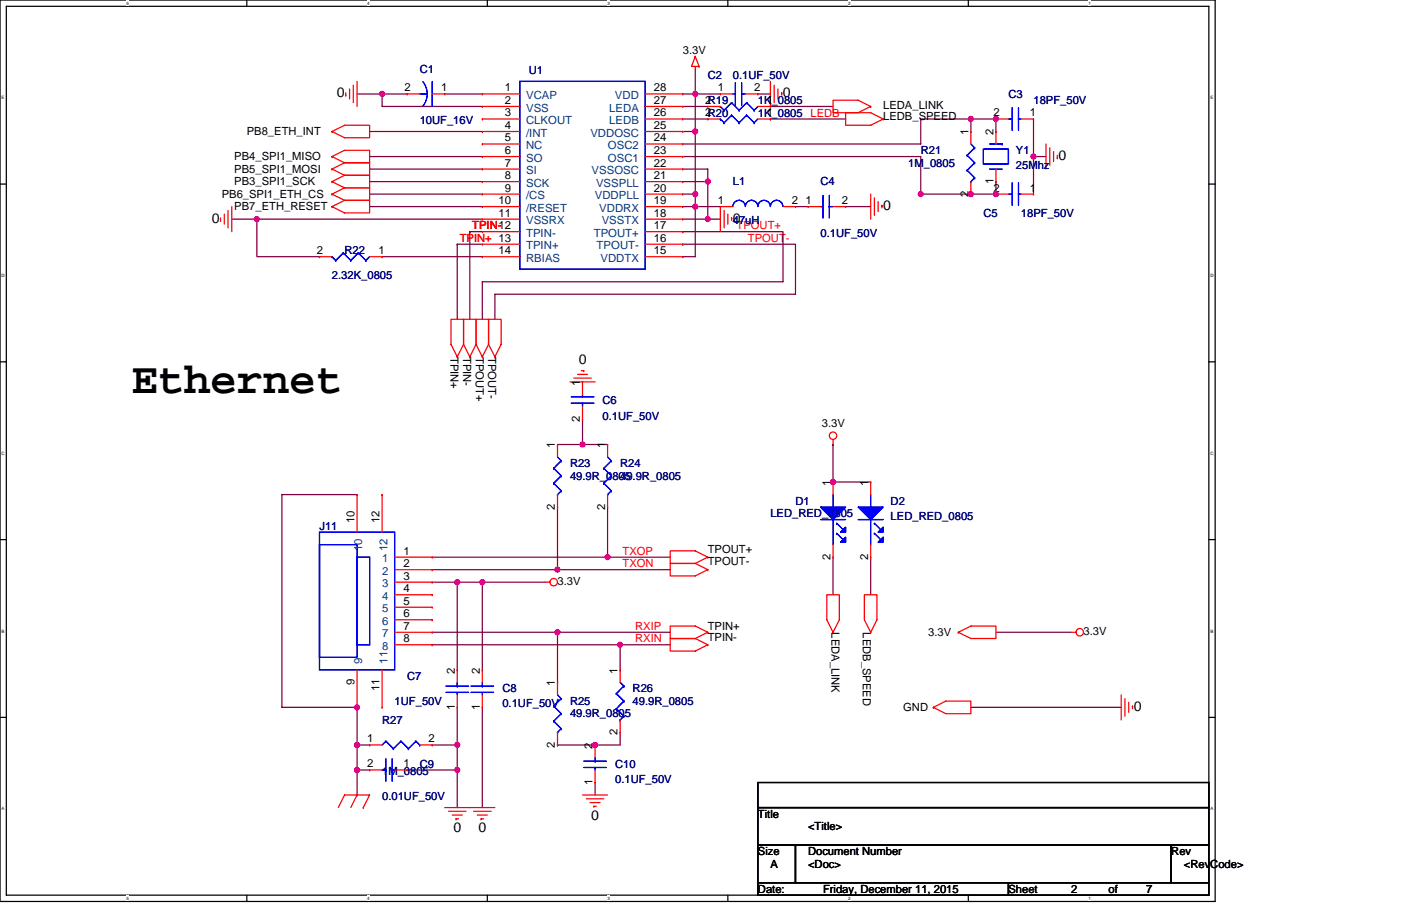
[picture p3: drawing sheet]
<svg xmlns="http://www.w3.org/2000/svg" width="432mm" height="279mm" viewBox="0 0 432 279" stroke-linecap="round" stroke-linejoin="round" font-family="sans-serif">
<path d="M0 0h374.5v278h-374.5zM1.9 1.9h370.7v274.2h-370.7z" fill="none" stroke="#000" stroke-width=".38"/>
<g fill="#fff">
<path d="M39 .2h.8v1.6h-.8z"/>
<path d="M39 276.3h.8v1.5h-.8z"/>
</g>
<path d="M76.1 0v1.9M76.1 276.1v1.9" fill="none" stroke="#000" stroke-width=".38"/>
<g fill="#fff">
<path d="M113.1 .2h.8v1.6h-.8z"/>
<path d="M113.1 276.3h.8v1.5h-.8z"/>
</g>
<path d="M150.2 0v1.9M150.2 276.1v1.9" fill="none" stroke="#000" stroke-width=".38"/>
<g fill="#fff">
<path d="M187.3 .2h.7v1.6h-.7z"/>
<path d="M187.3 276.3h.7v1.5h-.7z"/>
</g>
<path d="M224.3 0v1.9M224.3 276.1v1.9" fill="none" stroke="#000" stroke-width=".38"/>
<g fill="#fff">
<path d="M261.4 .2h.7v1.6h-.7z"/>
<path d="M261.4 276.3h.7v1.5h-.7z"/>
</g>
<path d="M298.4 0v1.9M298.4 276.1v1.9" fill="none" stroke="#000" stroke-width=".38"/>
<g fill="#fff">
<path d="M335.5 .2h.8v1.6h-.8z"/>
<path d="M335.5 276.3h.8v1.5h-.8z"/>
<path d="M.5 29.4h.9v1.5h-.9z"/>
<path d="M373.1 29.4h.9v1.5h-.9z"/>
<path d="M.5 84.2h1v1.5h-1z"/>
<path d="M373.1 84.2h1v1.5h-1z"/>
</g>
<path d="M0 56.8h1.9M372.6 56.8h1.9" fill="none" stroke="#000" stroke-width=".38"/>
<g fill="#fff">
<path d="M.5 139h1v1.5h-1z"/>
<path d="M373.1 139h1v1.5h-1z"/>
</g>
<path d="M0 111.6h1.9M372.6 111.6h1.9" fill="none" stroke="#000" stroke-width=".38"/>
<g fill="#fff">
<path d="M.5 193.8h.9v1.6h-.9z"/>
<path d="M373.1 193.8h.9v1.6h-.9z"/>
</g>
<path d="M0 166.4h1.9M372.6 166.4h1.9" fill="none" stroke="#000" stroke-width=".38"/>
<g fill="#fff">
<path d="M.5 248.6h.9v1.6h-.9z"/>
<path d="M373.1 248.6h.9v1.6h-.9z"/>
</g>
<path d="M0 221.2h1.9M372.6 221.2h1.9M233.6 241.3h139v7.7h-139zM233.6 249h139v11.6h-139zM233.6 260.6h11.6v11.6h-11.6zM233.6 272.2h77.2v3.9h-77.2zM245.2 260.6h115.8v11.6h-115.8zM310.8 272.2h61.8v3.9h-61.8zM361 260.6h11.6v11.6h-11.6z" fill="none" stroke="#000" stroke-width=".38"/>
<g fill="none" stroke="#800040" stroke-width=".38">
<path d="M110 29h7.8M117.8 29h.1M117.8 29v3.8h30.9M117.8 29h7.7M137.1 29h11.6M210.4 29h3.9M210.4 32.8h7.7M210.4 36.7h7.7M214.3 21.3v7.7M214.3 29h.1M214.3 29h7.7M214.3 29v30.9"/>
<path d="M233.6 29h3.8M237.4 36.7h.1M237.4 32.8h19.4M237.4 36.7h23.2M299.2 36.7h.1M299.2 36.7h7.8v3.9M299.2 36.7h-15.4v7.7h-73.4M299.2 36.7v3.9M318.5 36.7v11.6M113.9 40.6h34.8M113.9 48.3h34.8M113.9 52.1h34.8"/>
<path d="M113.9 56h34.8M113.9 59.9h34.8M210.4 48.3h73.4v11.6M210.4 40.6h3.9M210.4 59.9h3.9M210.4 52.1h7.7v3.9M210.4 56h7.7M214.3 40.6h.1M214.3 59.9v3.8M218.1 56h.1M218.1 56v11.6M283.8 59.9h.1"/>
<path d="M299.2 59.9h.1M307 56h.1M307 56v3.9h-23.2M318.5 48.3h3.9M318.5 48.3h.1M318.5 48.3v11.6M71.4 67.6h7.8M79.2 67.6h69.5M79.2 67.6v11.6h19.3M79.2 67.6h.1M113.9 63.7h34.8M117.8 79.2h30.9"/>
<path d="M140.9 75.3h.1M140.9 75.3v23.2M140.9 75.3h7.8M144.8 71.4h.1M144.8 71.4v27.1M144.8 71.4h3.9M210.4 67.6h7.7M210.4 75.3h34.8v15.4h-92.7v7.8M210.4 75.3h.1M210.4 71.4h30.9v15.5h-92.6v11.6M210.4 71.4h.1M210.4 63.7h3.9"/>
<path d="M214.3 63.7v15.5h-3.9M214.3 63.7h.1M214.3 63.7h7.7M218.1 67.6h3.9M245.2 63.7h3.8M260.6 63.7h7.8M171.8 137.1h7.7M179.5 129.3v7.8M179.5 137.1h.1M179.5 137.1h7.8M256.8 137.1v11.6h11.6M256.8 137.1h.1"/>
<path d="M110 152.5h-23.1v65.6h23.1M171.8 156.4v19.3M187.3 156.4v15.4M133.2 179.5h7.7M133.2 175.7h38.6M133.2 171.8h54.1M140.9 179.5h.1M140.9 179.5h7.8M140.9 179.5v27.1M148.7 179.5h.1M148.7 179.5v27.1M148.7 179.5h19.3"/>
<path d="M171.8 175.7h.1M171.8 175.7h34.8M187.3 171.8h.1M187.3 171.8h19.3M256.8 171.8v11.6M268.4 171.8v11.6M133.2 198.8h57.9M133.2 195h38.6M171.8 195v15.4M171.8 195h.1M171.8 195h34.8M191.1 198.8v7.8"/>
<path d="M191.1 198.8h.1M191.1 198.8h15.5M307 195h23.1M110 218.1h.1M110 218.1v19.3M140.9 218.1v11.6M148.7 218.1v30.9M299.2 218.1h46.4M110 229.7h3.9M110 237.4v7.8M110 237.4h.1M110 229.7h.1"/>
<path d="M110 237.4h3.9M125.5 237.4h15.4M133.2 229.7h7.7M140.9 237.4h.1M140.9 229.7h.1M140.9 229.7v19.3M171.8 229.7h.1M183.4 229.7h.1M191.1 225.9v3.8h-19.3M183.4 241.3v3.9"/>
</g>
<g fill="#f0f" stroke="#f0f" stroke-width=".38">
<circle cx="148.7" cy="179.5" r=".76"/>
<circle cx="140.9" cy="179.5" r=".76"/>
<circle cx="110" cy="218.1" r=".76"/>
<circle cx="140.9" cy="237.4" r=".76"/>
<circle cx="306.9" cy="59.8" r=".76"/>
<circle cx="318.5" cy="48.3" r=".76"/>
<circle cx="299.2" cy="59.8" r=".76"/>
<circle cx="299.2" cy="36.7" r=".76"/>
<circle cx="117.8" cy="28.9" r=".76"/>
<circle cx="79.1" cy="67.6" r=".76"/>
<circle cx="214.3" cy="28.9" r=".76"/>
<circle cx="214.3" cy="40.5" r=".76"/>
<circle cx="306.9" cy="36.7" r=".76"/>
<circle cx="214.3" cy="59.8" r=".76"/>
<circle cx="218.1" cy="67.6" r=".76"/>
<circle cx="218.1" cy="56" r=".76"/>
<circle cx="214.3" cy="63.7" r=".76"/>
<circle cx="179.5" cy="137.1" r=".76"/>
<circle cx="187.3" cy="171.8" r=".76"/>
<circle cx="171.8" cy="175.7" r=".76"/>
<circle cx="191.1" cy="198.8" r=".76"/>
<circle cx="183.4" cy="229.7" r=".76"/>
<circle cx="171.8" cy="195" r=".76"/>
<circle cx="110" cy="237.4" r=".76"/>
<circle cx="110" cy="229.7" r=".76"/>
<circle cx="140.9" cy="229.7" r=".76"/>
<circle cx="256.8" cy="148.7" r=".76"/>
<circle cx="283.8" cy="59.8" r=".76"/>
</g>
<g fill="none" stroke="#f00" stroke-width=".38">
<path d="M214.3 17.4l-1.2 3.1h2.4M214.3 17.4h.1M214.3 17.4l1.2 3.1M106.6 29.4h.1M106.6 28.6v.8M107.7 27.4v3.1M108.9 26.3v5.4M110 25.1v7.7M125.5 29h.1M125.5 29h3.8M133.2 29h3.9M137.1 29h.1"/>
<path d="M148.7 29h.1M148.7 32.8h.1M148.7 36.7h.1M148.7 32.8h11.5M148.7 36.7h11.5M148.7 29h11.5M198.8 32.8h11.6M198.8 36.7h11.6M198.8 29h11.6M210.4 36.7h.1M210.4 32.8h.1M210.4 29h.1"/>
<path d="M214.3 20.5v.8M215.5 20.5h.1M218.1 32.8h.1M218.1 36.7h.1M218.1 32.8h3.9M218.1 36.7h3.9M222 29h.1M222 29h3.9M229.7 29h3.9M233.6 29h.1M233.6 32.8h3.8M233.6 36.7h3.8"/>
<path d="M237.4 25.1v7.7M237.4 32.8h.1M237.4 36.7h.1M238.6 26.3v5.4M239.8 27.4v3.1M240.9 28.6h.1M240.9 28.6v.8M256.8 30.9h7.7l3.9 1.9-3.9 2h-7.7zM260.6 34.8h7.8l3.8 1.9-3.8 1.9h-7.8zM268.4 32.8h.1M272.2 36.7h.1M307 36.7h.1"/>
<path d="M307 36.7h3.8M314.7 36.7h3.8M318.5 36.7h.1M102.3 59.9h.1M102.3 56h.1M102.3 52.1h.1M102.3 48.3l3.9-1.9h7.7v3.8h-7.7M102.3 48.3h.1M102.3 40.6l3.9-2h7.7v3.9h-7.7zM102.3 40.6h.1M102.3 59.9l3.9 1.9M102.3 56l3.9 1.9"/>
<path d="M102.3 52.1l3.9 2M102.3 48.3l3.9 1.9M106.2 57.9h7.7v3.9h-7.7M106.2 54.1h7.7v3.8h-7.7M106.2 50.2h7.7v3.9h-7.7M106.2 57.9l-3.9 2M106.2 54.1l-3.9 1.9M106.2 50.2l-3.9 1.9M148.7 40.6h.1M148.7 44.4h.1M148.7 48.3h.1M148.7 52.1h.1"/>
<path d="M148.7 56h.1M148.7 59.9h.1M148.7 40.6h11.5M148.7 44.4h11.5M148.7 48.3h11.5M148.7 52.1h11.5M148.7 56h11.5M148.7 59.9h11.5M198.8 40.6h11.6M198.8 44.4h11.6M198.8 48.3h11.6M198.8 52.1h11.6"/>
<path d="M198.8 56h11.6M198.8 59.9h11.6M210.4 59.9h.1M210.4 56h.1M210.4 52.1h.1M210.4 48.3h.1M210.4 44.4h.1M210.4 40.6h.1M268.4 59.9v7.7M299.2 40.6h.1M299.2 59.9h.1M299.2 40.6v3.8"/>
<path d="M299.2 56v3.9M307 56h.1M307 40.6h.1M307 59.9h.1M307 40.6v3.8M307 52.1v3.9M307 59.9h3.8M314.7 59.9h3.8M318.5 59.9h.1M322.4 44.4v7.7M323.6 45.6v5.4M324.7 46.7v3.1"/>
<path d="M325.9 48.7h.1M325.9 47.9v.8M68 68h.1M68 67.2v.8M69.1 66v3.1M70.3 64.9v5.4M71.4 63.7v7.7M98.5 79.2h.1M98.5 79.2h3.8M102.3 63.7h.1M106.2 61.8h7.7v3.9h-7.7l-3.9-2M106.2 61.8l-3.9 1.9"/>
<path d="M113.9 79.2h3.9M117.8 79.2h.1M148.7 63.7h.1M148.7 67.6h.1M148.7 71.4h.1M148.7 75.3h.1M148.7 79.2h.1M148.7 63.7h11.5M148.7 67.6h11.5M148.7 71.4h11.5M148.7 75.3h11.5M148.7 79.2h11.5"/>
<path d="M198.8 63.7h11.6M198.8 67.6h11.6M198.8 71.4h11.6M198.8 75.3h11.6M198.8 79.2h11.6M210.4 79.2h.1M210.4 75.3h.1M210.4 71.4h.1M210.4 67.6h.1M210.4 63.7h.1M222 63.7v7.7M222 63.7h.1"/>
<path d="M222 63.7h3.9M223.2 64.9v5.4M224.3 66v3.1M225.5 67.2h.1M225.5 67.2v.8M241.3 63.7h3.9M245.2 63.7h.1M249 63.7h.1M249 63.7h3.9M256.8 63.7h3.8M260.6 63.7h.1M269.5 61v5.4"/>
<path d="M270.7 62.2v3.1M271.8 63.3h.1M271.8 63.3v.8M140.9 110h.1M142.9 106.2v-7.7h3.8v7.7M142.9 106.2v-7.7h-3.9v7.7l1.9 3.8M142.9 106.2l1.9 3.8M142.9 106.2l-2 3.8M144.8 110h.1M146.7 106.2v-7.7h3.9v7.7M146.7 106.2l-1.9 3.8M146.7 106.2l2 3.8"/>
<path d="M148.7 110h.1M150.6 106.2v-7.7h3.9v7.7l-2 3.8M150.6 106.2l1.9 3.8M150.6 106.2l-1.9 3.8M152.5 110h.1M175.7 117.8h7.7M176.8 116.6h5.4M178 115.5h3.1M179.2 114.3h.7M179.5 117.8h.1M179.5 117.8v3.8M179.9 114.3h.1"/>
<path d="M171.8 137.1h.1M171.8 137.1v3.8M179.5 129.3h.1M179.5 125.5v3.8M187.3 137.1h.1M187.3 137.1v3.8M256.8 135.5v1.6M110 152.5h.1M110 152.5v11.6M117.8 152.5h.1M117.8 152.5v11.6M171.8 156.4h.1"/>
<path d="M171.8 152.5v3.9M187.3 156.4h.1M187.3 152.5v3.9M256.8 148.7h.1M256.8 148.7v3.8M268.4 148.7h.1M268.4 148.7v3.8M121.6 171.8h11.6M121.6 175.7h11.6M121.6 179.5h11.6M133.2 171.8h.1M133.2 175.7h.1"/>
<path d="M133.2 179.5h.1M168 179.5h1.5M214.3 173.8h-7.7v3.8h7.7l3.8-1.9M214.3 173.8l3.8 1.9M218.1 171.8l-3.8-1.9h-7.7v3.9h7.7M218.1 171.8h.1M218.1 175.7h.1M218.1 171.8l-3.8 2M256.8 171.8h.1M256.8 168v3.8M268.4 171.8h.1M268.4 168v3.8"/>
<path d="M121.6 183.4h11.6M121.6 187.3h11.6M121.6 191.1h11.6M121.6 195h11.6M121.6 198.8h11.6M133.2 183.4h.1M133.2 187.3h.1M133.2 191.1h.1M133.2 195h.1M133.2 198.8h.1M214.3 196.9h-7.7v3.9h7.7l3.8-2M214.3 196.9l3.8 1.9"/>
<path d="M218.1 195l-3.8-1.9h-7.7v3.8h7.7M218.1 195h.1M218.1 198.8h.1M218.1 195l-3.8 1.9M254.8 183.4h3.9v7.7l-1.9 3.9-2-3.9zM256.8 195h.1M266.4 183.4h3.9v7.7l-1.9 3.9-2-3.9zM268.4 195h.1M295.4 195l3.8-1.9h7.8v3.8h-7.8zM295.4 195h.1M330.1 195h1.6M110 218.1h.1"/>
<path d="M110 206.6v11.5M117.8 218.1h.1M117.8 206.6v11.5M140.9 218.1h.1M140.9 206.6h.1M140.9 206.6v3.8M140.9 214.3v3.8M148.7 218.1h.1M148.7 206.6h.1M148.7 206.6v3.8M148.7 214.3v3.8M171.8 210.4h.1"/>
<path d="M171.8 210.4v3.9M191.1 206.6h.1M191.1 206.6v3.8M287.7 218.1l3.8-1.9h7.7v3.9h-7.7zM287.7 218.1h.1M345.6 214.3v7.7M346.7 215.5v5.4M347.9 216.6v3.1M349 217.8h.1M349 217.8v.7M113.9 229.7h.1M113.9 237.4h.1"/>
<path d="M113.9 229.7h3.9M113.9 237.4h3.9M121.6 237.4h3.9M125.5 237.4h.1M129.3 229.7h3.9M133.2 229.7h.1M171.8 229.7h.1M171.8 225.9v3.8M183.4 229.7h.1M183.4 229.7v3.9M183.4 237.4v3.9M191.1 225.9h.1"/>
<path d="M191.1 222v3.9M104.3 249l1.9-3.8h7.7l-1.9 3.8M110 245.2h.1M110 245.2l-1.9 3.8M112 249h.1M137.1 249h15.4M138.2 250.2h5.4M139.4 251.4h3.1M140.5 252.5h.1M140.5 252.5h.8M146 250.2h5.4M147.1 251.4h3.1"/>
<path d="M148.3 252.5h.1M148.3 252.5h.7M179.5 245.2h7.8M180.7 246.3h5.4M181.9 247.5h3.1M183 248.6h.1M183 248.6h.8M183.4 241.3h.1"/>
<circle cx="256.8" cy="134.4" r="1.14"/>
<circle cx="170.7" cy="179.5" r="1.15"/>
<circle cx="332.8" cy="195" r="1.15"/>
</g>
<g fill="none" stroke="#00f" stroke-width=".38">
<path d="M129.3 29h2.4M130.4 25.2l1 2 .3 1.8M131.7 29l-.3 1.7-1 2M133.2 25.1v7.7M160.2 25.1h38.6v57.9h-38.6zM222 32.8h.1M222 36.7h.1M222 32.8l1.2 1.2M222 36.7l1.2 1.1M223.2 34h.1M223.2 37.8h.1M225.5 31.7h.1"/>
<path d="M225.5 35.5h.1M225.5 31.7l2.3 2.3M225.5 31.7l-2.3 2.3M225.5 35.5l2.3 2.3M225.5 35.5l-2.3 2.3M225.9 29h.8M226.7 25.5v6.9M227.8 34h.1M227.8 37.8h.1M228.6 25.5v6.9M228.6 29h.1M228.6 29h1.1"/>
<path d="M230.1 31.7h.1M230.1 35.5h.1M230.1 31.7l2.3 2.3M230.1 31.7l-2.3 2.3M230.1 35.5l2.3 2.3M230.1 35.5l-2.3 2.3M232.4 34h.1M232.4 37.8h.1M233.6 32.8l-1.2 1.2M233.6 36.7l-1.2 1.1M310.8 36.7h1.2M312 33.2v7"/>
<path d="M312 36.7h.1M313.9 36.7h.8M313.9 33.2v7M298.1 47.9h.1M298.1 52.5h.1M298.1 47.9l2.3 2.3M298.1 52.5l2.3 2.3M299.2 56h.1M299.2 44.4l1.2 1.2M300.4 45.6h.1M300.4 50.2h.1M300.4 54.8h.1"/>
<path d="M300.4 45.6l-2.3 2.3M300.4 50.2l-2.3 2.3M300.4 54.8l-1.2 1.2M303.1 46h7.7v4.6h-7.7zM305 52.1h3.9M305 44.4h3.9M308.9 44.4h.1M310.8 59.9h1.2M312 56.4v6.9M312 59.9h.1M313.9 59.9h.8M313.9 56.4v6.9"/>
<path d="M102.3 79.2h.1M102.3 79.2l1.2 1.1M105.8 78h.1M105.8 78l2.3 2.3M105.8 78l-2.3 2.3M110.4 78h.1M110.4 78l2.4 2.3M110.4 78l-2.3 2.3M113.9 79.2l-1.1 1.1M225.9 63.7a1.9 1.9 0 0 1 1.9-1.9 1.93 1.93 0 0 1 1.9 1.9M229.7 63.7a1.92 1.92 0 0 1 2-1.9 1.92 1.92 0 0 1 1.9 1.9M233.6 63.7a1.92 1.92 0 0 1 1.9-1.9 1.92 1.92 0 0 1 1.9 1.9"/>
<path d="M237.4 63.7a1.9 1.9 0 0 1 2-1.9 1.93 1.93 0 0 1 1.9 1.9M252.9 63.7h.8M253.7 60.2v7M255.6 60.2v7M255.6 63.7h.1M255.6 63.7h1.2M103.5 80.3h.1M108.1 80.3h.1M112.8 80.3h.1M176.1 124.3h6.9M176.1 122.4h6.9M179.5 121.6v.8"/>
<path d="M179.5 124.3h.1M179.5 124.3v1.2M170.7 144.4h.1M170.7 149h.1M170.7 144.4l2.3 2.3M170.7 149l2.3 2.4M171.8 152.5h.1M171.8 140.9l1.2 1.2M173 142.1h.1M173 146.7h.1M173 151.4h.1M173 142.1l-2.3 2.3"/>
<path d="M173 146.7l-2.3 2.3M173 151.4l-1.2 1.1M186.1 144.4h.1M186.1 149h.1M186.1 144.4l2.3 2.3M186.1 149l2.3 2.4M187.3 152.5h.1M187.3 140.9l1.1 1.2M188.4 142.1h.1M188.4 146.7h.1M188.4 151.4h.1M188.4 142.1l-2.3 2.3"/>
<path d="M188.4 146.7l-2.3 2.3M188.4 151.4l-1.1 1.1M256.8 152.5v3.9M268.4 152.5v3.9M98.5 164.1h23.1v42.5h-23.1zM98.5 168h11.5v34.7h-11.5zM110 171.8h3.9v27h-3.9zM252.9 160.2h7.7M256.8 160.2v7.8M257.9 161.4h.1M257.9 164.5h.1M257.9 161.4l1.9 1.9"/>
<path d="M257.9 164.5l1.9 1.9M264.5 160.2h7.7M268.4 160.2v7.8M269.5 161.4h.1M269.5 164.5h.1M269.5 161.4l1.9 1.9M269.5 164.5l1.9 1.9M137.5 211.6h6.9M137.5 213.5h6.9M140.9 213.5v.8M140.9 211.6h.1M140.9 210.4v1.2"/>
<path d="M145.2 211.6h6.9M145.2 213.5h6.9M148.7 213.5v.8M148.7 211.6h.1M148.7 210.4v1.2M170.7 217.8h.1M170.7 217.8l2.3 2.3M171.8 214.3l1.2 1.2M173 215.5h.1M173 215.5l-2.3 2.3M190 213.9h.1M190 218.5h.1"/>
<path d="M190 213.9l2.3 2.3M190 218.5l2.3 2.4M191.1 210.4l1.2 1.2M192.3 211.6h.1M192.3 216.2h.1M192.3 211.6l-2.3 2.3M192.3 216.2l-2.3 2.3M117.8 237.4h1.1M118.9 228.6h.1M118.9 234v6.9M118.9 237.4h.1M118.9 228.6l-1.1 1.1"/>
<path d="M118.9 228.6l2.3 2.3M120.9 237.4h.7M120.9 234v6.9M121.2 230.9h.1M123.6 228.6h.1M123.6 228.6l-2.4 2.3M123.6 228.6l2.3 2.3M125.9 230.9h.1M128.2 228.6h.1M128.2 228.6l-2.3 2.3M128.2 228.6l1.1 1.1M129.3 229.7h.1"/>
<path d="M170.7 222.4h.1M170.7 222.4l2.3 2.3M171.8 225.9h.1M173 220.1h.1M173 224.7h.1M173 220.1l-2.3 2.3M173 224.7l-1.2 1.2M179.9 234.8h7M179.9 236.7h7M183.4 236.7v.7M183.4 234.8h.1M183.4 233.6v1.2"/>
<path d="M191.1 222h.1M192.3 220.9h.1M192.3 220.9l-1.2 1.1"/>
</g>
<g fill="#00f" stroke="#00f" stroke-width=".38">
<path d="M252.9 156.4h7.7l-3.8 3.8z" fill-rule="evenodd"/>
<path d="M260.6 162.6v1.5h-1.5z" fill-rule="evenodd"/>
<path d="M259.1 167.2l1.5-1.5v1.5z" fill-rule="evenodd"/>
<path d="M252.9 156.4h7.7l-3.8 3.8z" fill-rule="evenodd"/>
<path d="M260.6 162.6v1.5h-1.5z" fill-rule="evenodd"/>
<path d="M259.1 167.2l1.5-1.5v1.5z" fill-rule="evenodd"/>
<path d="M264.5 156.4h7.7l-3.8 3.8z" fill-rule="evenodd"/>
<path d="M272.2 162.6v1.5h-1.5z" fill-rule="evenodd"/>
<path d="M270.7 167.2l1.5-1.5v1.5z" fill-rule="evenodd"/>
<path d="M264.5 156.4h7.7l-3.8 3.8z" fill-rule="evenodd"/>
<path d="M272.2 162.6v1.5h-1.5z" fill-rule="evenodd"/>
<path d="M270.7 167.2l1.5-1.5v1.5z" fill-rule="evenodd"/>
</g>
<text font-size="13.5" x="40.6" y="121.3">Ethernet</text>
<g font-size="4.2">
<text x="103.9" y="30.1">0</text>
<text x="241.3" y="30.1">0</text>
<text x="326.3" y="49.4">0</text>
<text x="272.2" y="64.8">0</text>
<text x="65.3" y="68.7">0</text>
<text x="225.9" y="68.7">0</text>
<text x="178.4" y="112.3">0</text>
<text x="349.4" y="219.2">0</text>
<text x="139.8" y="256.7">0</text>
<text x="147.5" y="256.7">0</text>
<text x="182.2" y="252.8">0</text>
</g>
<g font-size="3.5">
<text x="210.4" y="16.6">3.3V</text>
<text x="124.7" y="28.2">2</text>
<text x="135.9" y="28.2">1</text>
<text x="155.6" y="28.2">1</text>
<text x="201.5" y="28.2">28</text>
<text x="221.2" y="28.2">1</text>
<text x="232.5" y="28.2">2</text>
<text x="155.6" y="32">2</text>
<text x="155.6" y="35.9">3</text>
<text x="201.5" y="35.9">26</text>
<text x="201.5" y="32">27</text>
<text x="217.4" y="32">2R19</text>
<text x="217.4" y="35.9">2R20</text>
<text x="236.3" y="32">1</text>
<text x="236.3" y="35.9">1</text>
<text x="272.2" y="33.6">LEDA_LINK</text>
<text x="306.2" y="35.9">2</text>
<text x="317.4" y="35.9">1</text>
<text x="76.1" y="41.7">PB8_ETH_INT</text>
<text x="155.6" y="39.8">4</text>
<text x="201.5" y="39.8">25</text>
<text x="272.2" y="37.1">LEDB_SPEED</text>
<text x="298.4" y="41.7" transform="rotate(-90 298.4 41.7)">1</text>
<text x="306.2" y="41.7" transform="rotate(-90 306.2 41.7)">2</text>
<text x="155.6" y="43.6">5</text>
<text x="155.6" y="47.5">6</text>
<text x="201.5" y="47.5">23</text>
<text x="201.5" y="43.6">24</text>
<text x="72.2" y="53.3">PB5_SPI1_MOSI</text>
<text x="72.2" y="49.5">PB4_SPI1_MISO</text>
<text x="155.6" y="51.4">7</text>
<text x="201.5" y="51.4">22</text>
<text x="72.2" y="57.2">PB3_SPI1_SCK</text>
<text x="155.6" y="55.2">8</text>
<text x="155.6" y="59.1">9</text>
<text x="201.5" y="59.1">20</text>
<text x="201.5" y="55.2">21</text>
<text x="306.2" y="59.1">2</text>
<text x="306.2" y="56.8" transform="rotate(-90 306.2 56.8)">1</text>
<text x="317.4" y="59.1">1</text>
<text x="68.3" y="61">PB6_SPI1_ETH_CS</text>
<text x="72.2" y="64.9">PB7_ETH_RESET</text>
<text x="153.6" y="62.9">10</text>
<text x="201.5" y="62.9">19</text>
<text x="221.2" y="62.9">1</text>
<text x="244" y="62.9">2</text>
<text x="248.2" y="62.9">1</text>
<text x="259.5" y="62.9">2</text>
<text x="298.4" y="60.7" transform="rotate(-90 298.4 60.7)">2</text>
<text x="153.6" y="66.8">11</text>
<text x="201.5" y="70.7">17</text>
<text x="201.5" y="66.8">18</text>
<text x="201.5" y="74.5">16</text>
<text x="97.7" y="78.4">2</text>
<text x="116.6" y="78.4">1</text>
<text x="153.6" y="78.4">14</text>
<text x="201.5" y="78.4">15</text>
<text x="138.9" y="110" transform="rotate(90 138.9 110)">TPIN+</text>
<text x="142.8" y="110" transform="rotate(90 142.8 110)">TPIN-</text>
<text x="146.6" y="110" transform="rotate(90 146.6 110)">TPOUT+</text>
<text x="150.5" y="110" transform="rotate(90 150.5 110)">TPOUT-</text>
<text x="178.8" y="118.9" transform="rotate(-90 178.8 118.9)">1</text>
<text x="178.8" y="130.2" transform="rotate(-90 178.8 130.2)">2</text>
<text x="253.3" y="131.7">3.3V</text>
<text x="171" y="138.2" transform="rotate(-90 171 138.2)">1</text>
<text x="186.5" y="138.2" transform="rotate(-90 186.5 138.2)">1</text>
<text x="256" y="149.8" transform="rotate(-90 256 149.8)">1</text>
<text x="267.6" y="149.8" transform="rotate(-90 267.6 149.8)">1</text>
<text x="109.3" y="161.4" transform="rotate(-90 109.3 161.4)">10</text>
<text x="117" y="161.4" transform="rotate(-90 117 161.4)">12</text>
<text x="171" y="157.2" transform="rotate(-90 171 157.2)">2</text>
<text x="186.5" y="157.2" transform="rotate(-90 186.5 157.2)">2</text>
<text x="124.3" y="171">1</text>
<text x="218.1" y="170.7">TPOUT+</text>
<text x="256" y="172.6" transform="rotate(-90 256 172.6)">2</text>
<text x="267.6" y="172.6" transform="rotate(-90 267.6 172.6)">2</text>
<text x="124.3" y="174.9">2</text>
<text x="124.3" y="178.8">3</text>
<text x="218.1" y="174.2">TPOUT-</text>
<text x="124.3" y="182.6">4</text>
<text x="171.8" y="180.3">3.3V</text>
<text x="124.3" y="186.5">5</text>
<text x="124.3" y="190.4">6</text>
<text x="124.3" y="194.2">7</text>
<text x="218.1" y="194.2">TPIN+</text>
<text x="218.1" y="197.7">TPIN-</text>
<text x="256.3" y="195" transform="rotate(90 256.3 195)">LEDA_LINK</text>
<text x="265.9" y="195" transform="rotate(90 265.9 195)">LEDB_SPEED</text>
<text x="286.1" y="196.2">3.3V</text>
<text x="334" y="195.8">3.3V</text>
<text x="124.3" y="198.1">8</text>
<text x="140.1" y="207.7" transform="rotate(-90 140.1 207.7)">2</text>
<text x="147.9" y="207.7" transform="rotate(-90 147.9 207.7)">2</text>
<text x="190.4" y="207.7" transform="rotate(-90 190.4 207.7)">1</text>
<text x="109.3" y="211.2" transform="rotate(-90 109.3 211.2)">9</text>
<text x="117" y="213.2" transform="rotate(-90 117 213.2)">11</text>
<text x="171" y="211.6" transform="rotate(-90 171 211.6)">1</text>
<text x="140.1" y="218.9" transform="rotate(-90 140.1 218.9)">1</text>
<text x="147.9" y="218.9" transform="rotate(-90 147.9 218.9)">1</text>
<text x="278.4" y="219.3">GND</text>
<text x="190.4" y="226.7" transform="rotate(-90 190.4 226.7)">2</text>
<text x="113.1" y="229">1</text>
<text x="132.1" y="229">2</text>
<text x="171" y="230.5" transform="rotate(-90 171 230.5)">2</text>
<text x="182.6" y="230.9" transform="rotate(-90 182.6 230.9)">2</text>
<text x="113.1" y="236.7">2</text>
<text x="124.3" y="236.7">1</text>
<text x="182.6" y="242.1" transform="rotate(-90 182.6 242.1)">1</text>
<text x="233.6" y="252.2">Title</text>
<text x="249" y="256">&lt;Title&gt;</text>
<text x="233.6" y="263.7">Size</text>
<text x="249" y="263.7">Document Number</text>
<text x="361" y="263.7">Rev</text>
<text x="237.4" y="267.6">A</text>
<text x="249" y="267.6">&lt;Doc&gt;</text>
<text x="364.9" y="267.6">&lt;RevCode&gt;</text>
<text x="233.6" y="275.3">Date:</text>
<text x="253.7" y="275.3">Friday, December 11, 2015</text>
<text x="310.8" y="275.3">Sheet</text>
<text x="330.1" y="275.3">2</text>
<text x="341.7" y="275.3">of</text>
<text x="353.3" y="275.3">7</text>
</g>
<g font-size="3.5" fill="#000080">
<text x="129.3" y="22.4">C1</text>
<text x="162.9" y="22.8">U1</text>
<text x="218.1" y="24.4">C2</text>
<text x="225.9" y="24.4">0.1UF_50V</text>
<text x="233.6" y="32.1">1K_0805</text>
<text x="233.6" y="35.9">1K_0805 LEDB</text>
<text x="310.8" y="30.2">C3</text>
<text x="318.5" y="32.1">18PF_50V</text>
<text x="129.3" y="38.3">10UF_16V</text>
<text x="283.8" y="47.5">R21</text>
<text x="313.1" y="47.5">Y1</text>
<text x="279.9" y="51.4">1M_0805</text>
<text x="313.1" y="52.2">25Mhz</text>
<text x="225.9" y="57.2">L1</text>
<text x="252.9" y="57.2">C4</text>
<text x="225.9" y="69.2">47uH</text>
<text x="303.1" y="66.8">C5</text>
<text x="314.7" y="66.8">18PF_50V</text>
<text x="252.9" y="73">0.1UF_50V</text>
<text x="106.2" y="78.4">R22</text>
<text x="102.3" y="86.1">2.32K_0805</text>
<text x="185.7" y="124.7">C6</text>
<text x="185.7" y="129.4">0.1UF_50V</text>
<text x="175.7" y="144">R23</text>
<text x="175.7" y="147.9">49.9R_0805</text>
<text x="191.1" y="144">R24</text>
<text x="191.1" y="147.9">49.9R_0805</text>
<text x="245.2" y="155.6">D1</text>
<text x="274.5" y="155.6">D2</text>
<text x="237.4" y="159.5">LED_RED_0805</text>
<text x="274.5" y="160.3">LED_RED_0805</text>
<text x="98.5" y="163.3">J11</text>
<text x="125.5" y="209.7">C7</text>
<text x="154.8" y="213.6">C8</text>
<text x="195" y="213.6">R26</text>
<text x="121.6" y="217.4">1UF_50V</text>
<text x="154.8" y="218.2">0.1UF_50V</text>
<text x="175.7" y="217.4">R25</text>
<text x="175.7" y="221.3">49.9R_0805</text>
<text x="195" y="217.4">49.9R_0805</text>
<text x="117.8" y="223.2">R27</text>
<text x="117.8" y="239">1M_0805</text>
<text x="129.3" y="236.7">C9</text>
<text x="189.6" y="236.7">C10</text>
<text x="189.6" y="241.3">0.1UF_50V</text>
<text x="117.8" y="246.7">0.01UF_50V</text>
</g>
<g font-size="3.5" fill="#004080">
<text x="162.2" y="30.5">VCAP</text>
<text x="162.2" y="34.4">VSS</text>
<text x="187.8" y="34.4">LEDA</text>
<text x="189.5" y="30.5">VDD</text>
<text x="162.2" y="38.3">CLKOUT</text>
<text x="187.8" y="38.3">LEDB</text>
<text x="162.2" y="42.1">/INT</text>
<text x="162.2" y="46">NC</text>
<text x="182" y="42.1">VDDOSC</text>
<text x="187.4" y="46">OSC2</text>
<text x="162.2" y="49.8">SO</text>
<text x="162.2" y="53.7">SI</text>
<text x="182.4" y="53.7">VSSOSC</text>
<text x="187.4" y="49.8">OSC1</text>
<text x="162.2" y="57.6">SCK</text>
<text x="183.7" y="57.6">VSSPLL</text>
<text x="162.2" y="61.4">/CS</text>
<text x="162.2" y="65.3">/RESET</text>
<text x="183.3" y="61.4">VDDPLL</text>
<text x="184.7" y="65.3">VDDRX</text>
<text x="162.2" y="69.2">VSSRX</text>
<text x="185.5" y="69.2">VSSTX</text>
<text x="162.2" y="73">TPIN-</text>
<text x="162.2" y="76.9">TPIN+</text>
<text x="183" y="73">TPOUT+</text>
<text x="183.9" y="76.9">TPOUT-</text>
<text x="162.2" y="80.7">RBIAS</text>
<text x="185.1" y="80.7">VDDTX</text>
<text x="111.7" y="169.9" transform="rotate(-90 111.7 169.9)">10</text>
<text x="117.8" y="173.4">1</text>
<text x="119.4" y="169.9" transform="rotate(-90 119.4 169.9)">12</text>
<text x="117.8" y="177.2">2</text>
<text x="117.8" y="181.1">3</text>
<text x="117.8" y="185">4</text>
<text x="117.8" y="188.8">5</text>
<text x="117.8" y="192.7">6</text>
<text x="117.8" y="196.6">7</text>
<text x="117.8" y="200.4">8</text>
<text x="111.7" y="204.6" transform="rotate(-90 111.7 204.6)">9</text>
<text x="119.4" y="204.6" transform="rotate(-90 119.4 204.6)">11</text>
</g>
<g font-size="3.5" fill="#f00">
<text x="145.6" y="70.7">TPIN-12</text>
<text x="227" y="70.7">TPOUT+</text>
<text x="141.7" y="74.5">TPIN+ 13</text>
<text x="230.5" y="74.5">TPOUT-</text>
<text x="191.9" y="171.1">TXOP</text>
<text x="191.9" y="174.9">TXON</text>
<text x="195.7" y="194.2">RXIP</text>
<text x="195.7" y="198.1">RXIN</text>
</g>
<g font-size="1.4">
<text x="39" y="1.5">5</text>
<text x="113.1" y="1.5">4</text>
<text x="187.3" y="1.5">3</text>
<text x="261.4" y="1.5">2</text>
<text x="335.5" y="1.5">1</text>
<text x=".5" y="30.6">E</text>
<text x="373.1" y="30.6">E</text>
<text x=".5" y="85.4">D</text>
<text x="373.1" y="85.4">D</text>
<text x=".5" y="140.3">C</text>
<text x="373.1" y="140.3">C</text>
<text x=".5" y="195.1">B</text>
<text x="373.1" y="195.1">B</text>
<text x=".5" y="249.9">A</text>
<text x="373.1" y="249.9">A</text>
<text x="39" y="277.5">5</text>
<text x="113.1" y="277.5">4</text>
<text x="187.3" y="277.5">3</text>
<text x="261.4" y="277.5">2</text>
<text x="335.5" y="277.5">1</text>
</g>
</svg>
